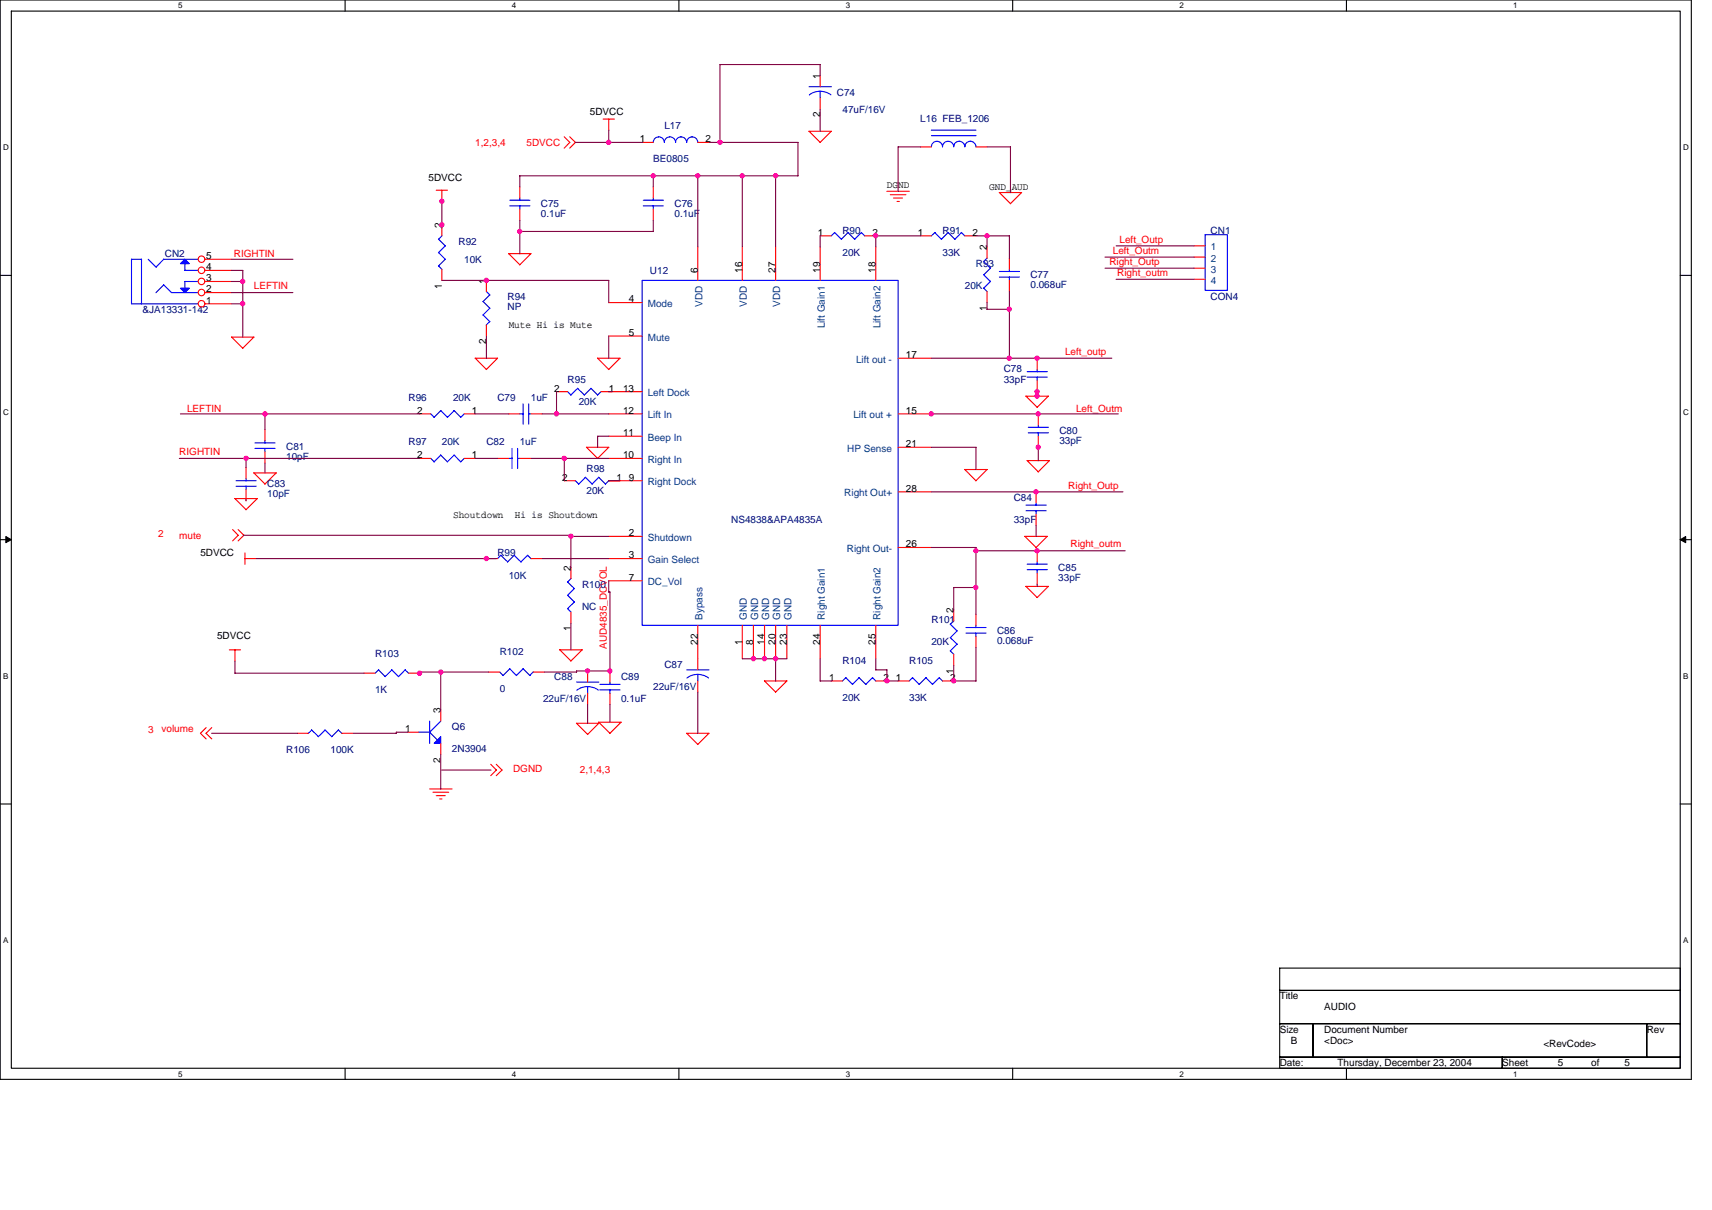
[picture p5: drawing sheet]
<svg xmlns="http://www.w3.org/2000/svg" width="297mm" height="210mm" viewBox="0 0 297 210" stroke-linecap="round" stroke-linejoin="round" font-family="sans-serif">
<path d="M0 0h293.5v187.2h-293.5zM2 1.9h289.5v183.4h-289.5z" fill="none" stroke="#000" stroke-width=".19"/>
<g fill="#fff">
<path d="M30.9 .2h.8v1.6h-.8z"/>
<path d="M30.9 185.5h.8v1.6h-.8z"/>
</g>
<path d="M59.9 0v1.9M59.9 185.3v1.9" fill="none" stroke="#000" stroke-width=".19"/>
<g fill="#fff">
<path d="M88.8 .2h.8v1.6h-.8z"/>
<path d="M88.8 185.5h.8v1.6h-.8z"/>
</g>
<path d="M117.8 0v1.9M117.8 185.3v1.9" fill="none" stroke="#000" stroke-width=".19"/>
<g fill="#fff">
<path d="M146.7 .2h.8v1.6h-.8z"/>
<path d="M146.7 185.5h.8v1.6h-.8z"/>
</g>
<path d="M175.7 0v1.9M175.7 185.3v1.9" fill="none" stroke="#000" stroke-width=".19"/>
<g fill="#fff">
<path d="M204.7 .2h.7v1.6h-.7z"/>
<path d="M204.7 185.5h.7v1.6h-.7z"/>
</g>
<path d="M233.6 0v1.9M233.6 185.3v1.9" fill="none" stroke="#000" stroke-width=".19"/>
<g fill="#fff">
<path d="M262.6 .2h.7v1.6h-.7z"/>
<path d="M262.6 185.5h.7v1.6h-.7z"/>
<path d="M.5 24.8h1v1.6h-1z"/>
<path d="M292 24.8h1v1.6h-1z"/>
<path d="M.5 70.7h1v1.5h-1z"/>
<path d="M292 70.7h1v1.5h-1z"/>
</g>
<path d="M0 47.8h2M291.5 47.8h2" fill="none" stroke="#000" stroke-width=".19"/>
<g fill="#fff">
<path d="M.5 116.5h.9v1.6h-.9z"/>
<path d="M292 116.5h.9v1.6h-.9z"/>
</g>
<path d="M0 93.6h2M291.5 93.6h2" fill="none" stroke="#000" stroke-width=".19"/>
<path d="M1 93.1l1 .5-1 .5zM291.5 93.6l1-.5v1z" fill="#000" stroke="#000" stroke-width=".17"/>
<g fill="#fff">
<path d="M.5 162.4h.9v1.5h-.9z"/>
<path d="M292 162.4h.9v1.5h-.9z"/>
</g>
<path d="M0 139.5h2M291.5 139.5h2M222 167.9h69.5v3.9h-69.5zM222 171.8h69.5v5.8h-69.5zM222 177.6h5.8v5.8h-5.8zM227.8 177.6h57.9v5.8h-57.9zM285.7 177.6h5.8v5.8h-5.8zM222 183.4h38.6v1.9h-38.6zM260.6 183.4h30.9v1.9h-30.9z" fill="none" stroke="#000" stroke-width=".19"/>
<g fill="none" stroke="#f00" stroke-width=".19">
<path d="M142.3 13.1v1.9M142.3 17v1.9M75.7 33h1.9M76.7 33v2M76.7 39v1.9M90.2 32.4v2M90.2 36.3v1.9M97.9 23.7l1 1-1 1M98.8 23.7l1 1-1 1M104.6 20.7h2M105.6 20.7v1.9M111.4 24.7h1.9"/>
<path d="M113.3 32.4v2M113.3 36.3v1.9M121.1 24.7h1.9M144.2 22.8l-1.9 1.9M144.2 22.8h-3.8l1.9 1.9M153.9 33.2h3.9M154.5 33.8h2.7M155 34.4h1.6M155.6 34.9h.4M159.7 25.5h1.9M169.3 25.5h2M177.2 33.4l-1.9 1.9"/>
<path d="M177.3 33.4h-3.9l1.9 1.9M35.6 45h4.6M35.6 46.9h4.6M35.6 48.8h4.6M35.6 50.8h4.6M35.6 52.7h4.6M40.2 58.5l1.9 1.9 1.9-1.9M40.2 58.5h3.9M76.7 46.7v1.9M84.4 48.6v2M84.4 56.4v1.9M88.2 44l2 2 1.9-2h-3.8"/>
<path d="M105.6 52.5h5.8M105.6 58.3h5.8M121.1 42.8v5.8M128.8 42.8v5.8M134.6 42.8v5.8M142.3 42.8v5.8M142.3 40.9h1.9M150 40.9h2M152 42.8v5.8M159.7 40.9h1.9M167.4 40.9h1.9M171.3 42.8v2"/>
<path d="M171.3 50.6v1.9M175.1 44.8v1.9M175.1 48.6v2M207.2 42.7h1.9M207.2 44.6h1.9M207.2 46.5h1.9M207.2 48.5h1.9M46 74.5v1.9M46 78.4v1.9M72.8 79.5h1.9M72.8 71.8h1.9M80.5 79.5h2"/>
<path d="M80.5 71.8h2M82.4 62.1l2 2M82.5 62.1h3.8l-1.9 2M86.3 79.5h2M88.3 71.8h1.9M90.2 79.5h1.9M92.1 71.8h1.9M96.6 67.9h1.9M101.7 77.6l2 1.9M101.8 77.6h3.8l-1.9 1.9M103.7 62.1l1.9 2M103.7 62.1h3.9l-2 2"/>
<path d="M104.3 67.9h7.1M105.6 79.5h5.8M105.6 75.7h5.8M105.6 71.8h5.8M155.8 62.1h5.8M155.8 77.6h5.8M155.8 71.8h5.8M178 68.7l2 2M178 68.7h3.9M178.2 79.9l1.9 2M178.2 79.9h3.9l-2 2M180 62.1v2"/>
<path d="M180 66v1.9M180.1 71.8v1.9M180.1 75.7v1.9M181.9 68.7l-2 2M40.4 91.9l.9 1-.9 .9M40.7 86.5l2 1.9M40.8 86.5h3.9M41.3 91.9l1 1-1 .9M42.5 96.9h1.9M42.5 95.9v2M42.7 81.1v1.9M42.7 84.9v2"/>
<path d="M44.6 86.5l-1.9 1.9M46 84l-2-2h3.9l-2 2M84.4 96.9h1.9M92.1 96.9h1.9M97.9 83.4h1.9M99.1 98.4v2M105.6 93h5.8M105.6 96.9h5.8M105.6 83.4h5.8M155.8 85.3h5.8M155.8 95h5.8M167.4 81.4l1.9 2"/>
<path d="M167.4 81.4h3.9M171.3 81.4l-2 2M177.8 93h3.9l-2 2zM179.8 85.3v1.9M179.8 89.2v1.9M180 95.5v2M180 99.4v1.9M39.8 112.7h1.9M40.8 112.7v2M63.2 116.8h1.9M70.9 116.8h1.9M84.8 116.6h1.9"/>
<path d="M92.5 116.6h1.9M97.1 112.7l2 2M97.1 112.7h3.9l-2 2M99.1 106.2v1.9M102 116.4v1.9M105.6 100.8h5.8M105.8 116.4v1.9M121.1 108.5v7.7M121.1 118.1v2M128.8 108.5v5.8M130.7 108.5v5.8M132.6 108.5v5.8"/>
<path d="M134.6 108.5v5.8M136.5 118.1l-1.9 2M136.5 108.5v5.8M136.5 118.1h-3.9l2 2M142.3 108.5v5.8M144.2 118.1h2M152 118.1h1.9M152 108.5v5.8M155.8 118.1h2M163.5 118.1h2M165.5 105.8v1.9M165.5 113.5v1.9"/>
<path d="M169.3 106.6v1.9M169.3 110.4v2M178 101.7l2 2M178 101.7h3.9M181.9 101.7l-2 2M35.8 126.2l-1 1 1 1M36.7 126.2l-1 1 1 1M51.6 127.2h1.9M59.3 127.2h1.9M70.7 127h1.9M74.5 136.9h3.9M75.1 137.4h2.7"/>
<path d="M75.7 138h1.6M76.3 138.6h.4M76.5 123.1v2M76.5 128.9v2M85.2 132.6l.9 1-.9 1M86.1 132.6l1 1-1 1M100 125.5l2 1.9M100 125.5h3.9l-2 1.9M102 120.3v1.9M103.9 125.3l1.9 1.9M103.9 125.3h3.9M105.8 120.3v1.9"/>
<path d="M107.8 125.3l-2 1.9M119.1 127.2l2 1.9M119.1 127.2h3.9l-2 2"/>
<circle cx="35" cy="50.7" r=".57"/>
<circle cx="35" cy="52.7" r=".57"/>
<circle cx="35" cy="46.9" r=".57"/>
<circle cx="35" cy="45" r=".57"/>
<circle cx="35" cy="48.8" r=".57"/>
</g>
<g fill="none" stroke="#00f" stroke-width=".19">
<path d="M140.4 15h3.8M142.3 15.8v1.2M144.2 16.4l-1.1-.5-.8-.1-1.2 .3-.7 .4M88.5 35.7h3.4M88.5 34.7h3.4M90.2 34.4v.4M90.2 35.7v.6M111.6 35.7h3.5M111.6 34.7h3.5M113.3 24.7a.96 .96 0 0 1 1-1 .96 .96 0 0 1 1 1 .97 .97 0 0 1 .9-1 .97 .97 0 0 1 1 1 .96 .96 0 0 1 1-1 .96 .96 0 0 1 .9 1 .96 .96 0 0 1 1-1 .96 .96 0 0 1 1 1M113.3 34.4v.4M113.3 35.7v.6"/>
<path d="M161.6 22.6h7.7M161.6 25.5a.96 .96 0 0 1 1-1 .96 .96 0 0 1 .9 1 .97 .97 0 0 1 1-1 .97 .97 0 0 1 1 1 .96 .96 0 0 1 .9-1 .96 .96 0 0 1 1 1 .96 .96 0 0 1 1-1 .96 .96 0 0 1 .9 1M161.6 23.5h7.8M22.8 45h1.8v7.7M22.8 45v7.7h11.6M25.7 45l1.4 1.4M28.4 49.4l1.4 1.4h4.6M28.4 45h6M28.4 49.4l-1.4 1.4M28.4 45l-1.3 1.3M32.1 45.7v1.2M32.1 48.8v1.2"/>
<path d="M32.1 48.8h2.3M32.1 46.9h2.3M76.1 41.5l1.2 1.2M76.7 40.9l-.6 .6M77.3 45l-1.2 1.1 .6 .6M77.3 42.6l-1.2 1.2 1.2 1.2M83.8 54.6l1.2 1.2M84.4 50.6l.6 .6M85 51.2l-1.2 1.1 1.2 1.2M85 53.5l-1.2 1.2M85 55.8l-.6 .6M111.4 48.6h44.4v59.9h-44.4z"/>
<path d="M144.2 40.9l.6-.6 1.2 1.2 1.1-1.2 1.2 1.2 1.2-1.2 .5 .6M162.2 40.3l1.2 1.2 1.1-1.2 1.2 1.2M162.2 40.3l-.6 .6M167.4 40.9l-.6-.6-1.1 1.2M170.7 50l.6 .6M170.7 47.6l1.1 1.2M170.7 45.3l1.1 1.2M171.3 44.8l-.6 .6M171.9 48.8l-1.2 1.2M171.9 46.5l-1.2 1.2M173.4 48.1h3.5M173.4 47.1h3.5"/>
<path d="M175.1 46.7v.4M175.1 48v.6M209.1 40.7h3.9v9.7h-3.9zM44.2 77.8h3.5M44.2 76.8h3.5M46 76.4v.5M46 77.8v.6M74.7 79.5l.6 .6M74.7 71.8l.6 .6M77.6 72.4l-1.1-1.2-1.2 1.2M78.8 78.9l1.1 1.2 .6-.6M78.8 71.2l1.1 1.2 .6-.6"/>
<path d="M78.8 79l-1.2 1.1M78.8 71.2l-1.2 1.2M88.3 79.5h.6M88.8 77.8v3.5M89.8 79.5h.4M89.8 77.8v3.5M90.2 71.8h.6M90.8 70.1v3.5M91.7 71.8h.4M91.7 70.1v3.5M98.5 67.9l.6 .6M100.2 67.4l1.2 1.1 1.1-1.1 1.2 1.1"/>
<path d="M100.2 67.4l-1.2 1.1M104.3 67.9l-.6 .6M178.2 65.4h3.5M178.2 64.5h3.5M178.4 75.1h3.5M178.4 74.1h3.5M180 64.1v.4M180 65.4v.6M180.1 73.7v.4M180.1 75.1v.6M41 84.3h3.4M41 83.4h3.4"/>
<path d="M42.7 83v.4M42.7 84.3v.6M77.6 80.1l-1.1-1.2-1.2 1.2M86.9 96.3l1.2 1.2M86.9 96.3l-.6 .6M89.2 96.3l1.2 1.2M89.2 96.3l-1.1 1.2M91.5 96.3l.6 .6M91.6 96.3l-1.2 1.2M99.8 83.4l.6 .6M101.6 82.8l1.1 1.2M101.6 82.8l-1.2 1.2"/>
<path d="M103.9 82.8l1.1 1.2M103.9 82.8l-1.2 1.2M105.6 83.4l-.6 .6M178 88.6h3.5M178 87.6h3.5M178.2 98.8h3.5M178.2 97.9h3.5M179.8 87.2v.5M179.8 88.6v.6M180 97.5v.4M180 98.8v.6M65.7 116.2l1.1 1.2"/>
<path d="M65.7 116.2l-.6 .6M68 116.2l1.2 1.2M68 116.2l-1.2 1.2M70.9 116.8l-.6-.6-1.2 1.2M86.7 116.6l.6 .6M88.5 116l1.1 1.2M88.5 116l-1.2 1.2M90.8 116l1.1 1.2M90.8 116l-1.2 1.2M92.5 116.6l-.6 .6M98.5 105.6l.6 .6M98.5 103.3l1.1 1.1"/>
<path d="M98.5 100.9l1.1 1.2M99.1 100.4l-.6 .6M99.7 104.4l-1.2 1.2M99.7 102.1l-1.2 1.2M100 118.3h3.9M102 119.1v1.2M103.8 119.7l-1.1-.5-.8-.1-1.1 .2-.7 .4M104.1 119.7h3.5M104.1 118.7h3.5M105.8 118.3v.4M105.8 119.7v.6M119.1 116.2h3.9"/>
<path d="M121.1 117v1.2M122.9 117.6l-1-.5-.9-.1-1.1 .2-.7 .4M146.7 117.6l1.2 1.1M146.8 117.5l-.6 .6M149.1 117.6l1.1 1.1M149.1 117.5l-1.2 1.2M152 118.2l-.6-.7-1.2 1.2M158.3 117.6l1.2 1.1M158.3 117.5l-.5 .6M159.5 118.7l1.2-1.2 1.1 1.2M163.6 118.2l-.6-.7-1.2 1.2M164.9 108.3l1.1 1.2"/>
<path d="M165.5 107.7l-.6 .6M166.1 111.7l-1.2 1.2 .6 .6M166.1 109.4l-1.2 1.2 1.1 1.2M167.6 109.8h3.5M167.6 108.9h3.5M169.3 108.5v.4M169.3 109.8v.6M54.1 126.6l1.1 1.2M54.1 126.6l-.6 .6M56.4 126.6l1.1 1.2 1.2-1.2M56.4 126.6l-1.2 1.2M58.7 126.6l.6 .6"/>
<path d="M72.6 127h1.9l1.4 1.4M74.5 125.1v3.9M76.5 125.1l-2 1.9"/>
</g>
<g fill="#00f" stroke="#00f" stroke-width=".19">
<path d="M31.3 45.7l.8-.7 .7 .7z" fill-rule="evenodd"/>
<path d="M31.3 50h1.5l-.7 .8z" fill-rule="evenodd"/>
<path d="M76.5 127.8v1.1h-1.2z" fill-rule="evenodd"/>
</g>
<g fill="none" stroke="#800040" stroke-width=".19">
<path d="M142.3 13.1v-1.9h-17.4v13.5M142.3 18.9v3.9M76.7 34.5v5.1M90.2 38.2v5.8M99.8 24.7h11.6M105.6 22.6v2.1M113.3 30.5v1.9M113.3 38.2v2h-23.1M121.1 30.5v12.4M123 24.7h15.5l-.1 5.8M128.8 30.5v12.4M134.6 30.5v12.4"/>
<path d="M138.5 30.5h-48.3v1.9M159.7 25.5h-3.9v7.7M171.3 25.5h4v7.9M40.2 52.7h1.9M40.2 46.9h1.9v11.6M40.2 45h10.6M40.2 50.8h10.6M40.2 48.8h1.9M76.7 48.6h28.9v3.9M84.4 58.3v3.9M105.6 58.3v3.9M142.3 40.9v2"/>
<path d="M159.7 40.9h-7.7v2M169.3 40.9h5.9M171.2 53.7h3.9M171.3 40.9v1.9M171.3 52.5v1.2M175.1 40.9v3.9M175.1 50.6v11.6M191.7 46.5h15.5M191.7 44.6h15.5M193.7 48.5h13.5M193.7 42.7h13.5M31.1 79.5h41.7"/>
<path d="M31.3 71.8h41.5M42.7 79.5v1.6M46 71.8v2.7M82.5 71.8h5.8M82.5 79.5h3.8M92.1 79.5h13.5M94 71.8h11.6M96.6 67.9v3.9M97.9 79.5v3.9M105.6 67.9h.6M105.6 75.7h-1.9v1.9M161.2 71.8h32.8"/>
<path d="M161.6 77.6h7.7v3.9M161.6 62.1h31.3M180 67.6v1.3h.2M180.1 77.2v2.7M42.3 92.9h56.8v5.6M42.7 86.5v.4M44.4 96.9h41.7M46 80.3v1.8M94 96.9h11.6M99.1 93h6.5M105.6 83.4h2M161.6 95h7.7v11.6"/>
<path d="M161.6 85.3h33.2M169.3 95.5h25.9M179.8 91.1v2M40.8 116.8h22.4M40.8 114.7v2.1M72.4 116.8h.4M76.5 116.6v6.6M84.8 116.6h-12v.2M94.4 116.6h5.7M99.1 108.1v4.7M105.6 100.8v1.9h.3l-.1 13.7M105.9 116.4h-5.9v.2"/>
<path d="M128.8 114.3h7.7M134.6 114.3v3.9M142.3 118.1h1.9M142.3 114.3v3.9M152 116.2h1.9v2M152 114.3v1.9M153.9 118.1h1.9M165.5 118.1h3.9M165.5 115.4v2.8M169.3 112.4v5.8M169.4 101.9h-3.9v3.9M180 101.3v.4"/>
<path d="M36.7 127.2h14.9M61.2 127.2h7.6M70.7 127h-1.9v.2M76.5 130.9v6M76.7 133.6h8.5M102 122.2v3.3M105.8 122.2v3.1M121.1 120.1v7.1"/>
</g>
<g fill="#f0f" stroke="#f0f" stroke-width=".19">
<circle cx="84.4" cy="48.6" r=".38"/>
<circle cx="171.2" cy="40.9" r=".38"/>
<circle cx="179.9" cy="68.7" r=".38"/>
<circle cx="124.9" cy="24.7" r=".38"/>
<circle cx="169.3" cy="101.9" r=".38"/>
<circle cx="130.7" cy="114.3" r=".38"/>
<circle cx="132.6" cy="114.3" r=".38"/>
<circle cx="161.6" cy="71.8" r=".38"/>
<circle cx="165.5" cy="118.1" r=".38"/>
<circle cx="101.9" cy="116.4" r=".38"/>
<circle cx="72.8" cy="116.8" r=".38"/>
<circle cx="42.1" cy="52.7" r=".38"/>
<circle cx="76.5" cy="116.6" r=".38"/>
<circle cx="169.3" cy="95.5" r=".38"/>
<circle cx="179.9" cy="95.5" r=".38"/>
<circle cx="134.6" cy="114.3" r=".38"/>
<circle cx="90.2" cy="40.1" r=".38"/>
<circle cx="113.3" cy="30.5" r=".38"/>
<circle cx="121.1" cy="30.5" r=".38"/>
<circle cx="76.7" cy="39" r=".38"/>
<circle cx="179.7" cy="85.3" r=".38"/>
<circle cx="153.9" cy="118.1" r=".38"/>
<circle cx="151.9" cy="40.9" r=".38"/>
<circle cx="96.5" cy="71.8" r=".38"/>
<circle cx="42.1" cy="48.8" r=".38"/>
<circle cx="179.9" cy="67.9" r=".38"/>
<circle cx="42.7" cy="79.5" r=".38"/>
<circle cx="179.9" cy="62.1" r=".38"/>
<circle cx="134.6" cy="30.5" r=".38"/>
<circle cx="76.7" cy="34.9" r=".38"/>
<circle cx="84.4" cy="96.9" r=".38"/>
<circle cx="180.1" cy="71.8" r=".38"/>
<circle cx="46" cy="71.8" r=".38"/>
<circle cx="128.8" cy="30.5" r=".38"/>
<circle cx="105.8" cy="116.4" r=".38"/>
<circle cx="180.1" cy="77.6" r=".38"/>
<circle cx="99.1" cy="93" r=".38"/>
<circle cx="97.9" cy="79.5" r=".38"/>
<circle cx="175.1" cy="53.6" r=".38"/>
<circle cx="175.1" cy="62.1" r=".38"/>
<circle cx="105.6" cy="24.7" r=".38"/>
</g>
<g font-size="1.7">
<text x="142.3" y="13.7" transform="rotate(-90 142.3 13.7)">1</text>
<text x="102.3" y="19.9">5DVCC</text>
<text x="142.3" y="20.3" transform="rotate(-90 142.3 20.3)">2</text>
<text x="111" y="24.7">1</text>
<text x="122.4" y="24.7">2</text>
<text x="74.4" y="31.5">5DVCC</text>
<text x="153.9" y="32.6">DGND</text>
<text x="171.6" y="33">GND_AUD</text>
<text x="76.6" y="39.6" transform="rotate(-90 76.6 39.6)">2</text>
<text x="141.9" y="40.9">1</text>
<text x="151.4" y="40.9">2</text>
<text x="159.3" y="40.9">1</text>
<text x="168.8" y="40.9">2</text>
<text x="35.7" y="45">5</text>
<text x="35.7" y="46.9">4</text>
<text x="121" y="47.3" transform="rotate(-90 121 47.3)">6</text>
<text x="128.8" y="47.3" transform="rotate(-90 128.8 47.3)">16</text>
<text x="134.6" y="47.3" transform="rotate(-90 134.6 47.3)">27</text>
<text x="142.3" y="47.3" transform="rotate(-90 142.3 47.3)">19</text>
<text x="151.9" y="47.3" transform="rotate(-90 151.9 47.3)">18</text>
<text x="171.2" y="43.4" transform="rotate(-90 171.2 43.4)">2</text>
<text x="35.7" y="48.8">3</text>
<text x="35.7" y="50.7">2</text>
<text x="35.7" y="52.7">1</text>
<text x="76.6" y="50.1" transform="rotate(-90 76.6 50.1)">1</text>
<text x="84.4" y="49.2" transform="rotate(-90 84.4 49.2)">1</text>
<text x="109.1" y="52.5">4</text>
<text x="171.2" y="53.9" transform="rotate(-90 171.2 53.9)">1</text>
<text x="84.4" y="59.7" transform="rotate(-90 84.4 59.7)">2</text>
<text x="88.3" y="57">Mute Hi is Mute</text>
<text x="109.1" y="58.3">5</text>
<text x="157.2" y="62.1">17</text>
<text x="72.4" y="71.8">2</text>
<text x="81.9" y="71.8">1</text>
<text x="96.2" y="67.9">2</text>
<text x="105.6" y="67.9">1</text>
<text x="108.1" y="71.8">12</text>
<text x="108.1" y="67.9">13</text>
<text x="157.2" y="71.8">15</text>
<text x="108.1" y="75.6">11</text>
<text x="157.2" y="77.6">21</text>
<text x="72.4" y="79.5">2</text>
<text x="81.9" y="79.5">1</text>
<text x="97.5" y="83.4">2</text>
<text x="107" y="83.4">1</text>
<text x="108.1" y="79.5">10</text>
<text x="109.1" y="83.4">9</text>
<text x="78.6" y="89.8">Shoutdown</text>
<text x="89.3" y="89.8">Hi is Shoutdown</text>
<text x="157.2" y="85.3">28</text>
<text x="109.1" y="93">2</text>
<text x="157.2" y="95">26</text>
<text x="34.8" y="96.5">5DVCC</text>
<text x="99" y="99" transform="rotate(-90 99 99)">2</text>
<text x="109.1" y="96.9">3</text>
<text x="109.1" y="100.7">7</text>
<text x="165.5" y="106.4" transform="rotate(-90 165.5 106.4)">2</text>
<text x="37.7" y="110.8">5DVCC</text>
<text x="99" y="109.5" transform="rotate(-90 99 109.5)">1</text>
<text x="121" y="111.8" transform="rotate(-90 121 111.8)">22</text>
<text x="128.8" y="111.8" transform="rotate(-90 128.8 111.8)">1</text>
<text x="130.7" y="111.8" transform="rotate(-90 130.7 111.8)">8</text>
<text x="132.6" y="111.8" transform="rotate(-90 132.6 111.8)">14</text>
<text x="134.6" y="111.8" transform="rotate(-90 134.6 111.8)">20</text>
<text x="136.5" y="111.8" transform="rotate(-90 136.5 111.8)">23</text>
<text x="142.3" y="111.8" transform="rotate(-90 142.3 111.8)">24</text>
<text x="151.9" y="111.8" transform="rotate(-90 151.9 111.8)">25</text>
<text x="143.8" y="118.1">1</text>
<text x="153.3" y="118.1">2</text>
<text x="155.4" y="118.1">1</text>
<text x="164.9" y="118.1">2</text>
<text x="165.5" y="116.9" transform="rotate(-90 165.5 116.9)">1</text>
<text x="76.5" y="123.7" transform="rotate(-90 76.5 123.7)">3</text>
<text x="70.3" y="127">1</text>
<text x="76.5" y="132.3" transform="rotate(-90 76.5 132.3)">2</text>
<text x="222" y="173.4">Title</text>
<text x="222" y="179.1">Size</text>
<text x="229.8" y="175.3">AUDIO</text>
<text x="229.8" y="179.1">Document Number</text>
<text x="285.7" y="179.1">Rev</text>
<text x="222" y="184.9">Date:</text>
<text x="224" y="181.1">B</text>
<text x="229.8" y="181.1">&lt;Doc&gt;</text>
<text x="232.1" y="184.9">Thursday, December 23, 2004</text>
<text x="260.6" y="184.9">Sheet</text>
<text x="267.8" y="181.7">&lt;RevCode&gt;</text>
<text x="270.3" y="184.9">5</text>
<text x="276.1" y="184.9">of</text>
<text x="281.9" y="184.9">5</text>
</g>
<g font-size="1.7" fill="#000080">
<text x="145.2" y="16.6">C74</text>
<text x="115.3" y="22.4">L17</text>
<text x="146.2" y="19.7">47uF/16V</text>
<text x="159.7" y="21.2">L16 FEB_1206</text>
<text x="113.3" y="28.2">BE0805</text>
<text x="93.8" y="35.9">C75</text>
<text x="117" y="35.9">C76</text>
<text x="93.8" y="37.6">0.1uF</text>
<text x="117" y="37.6">0.1uF</text>
<text x="146.2" y="40.5">R90</text>
<text x="163.5" y="40.5">R91</text>
<text x="210.1" y="40.5">CN1</text>
<text x="28.6" y="44.6">CN2</text>
<text x="79.6" y="42.5">R92</text>
<text x="80.5" y="45.6">10K</text>
<text x="112.8" y="47.5">U12</text>
<text x="146.2" y="44.4">20K</text>
<text x="163.5" y="44.4">33K</text>
<text x="169.3" y="46.3">R93</text>
<text x="88.1" y="52.1">R94</text>
<text x="88.1" y="53.8">NP</text>
<text x="167.4" y="50.2">20K</text>
<text x="178.8" y="48.3">C77</text>
<text x="178.8" y="50">0.068uF</text>
<text x="210.1" y="52.1">CON4</text>
<text x="24.7" y="54.3">&amp;JA13331-142</text>
<text x="174.2" y="64.5">C78</text>
<text x="70.9" y="69.5">R96</text>
<text x="78.6" y="69.5">20K</text>
<text x="86.3" y="69.5">C79</text>
<text x="92.1" y="69.5">1uF</text>
<text x="98.5" y="66.4">R95</text>
<text x="100.4" y="70.3">20K</text>
<text x="174.2" y="66.4">33pF</text>
<text x="49.7" y="78">C81</text>
<text x="70.9" y="77.2">R97</text>
<text x="76.7" y="77.2">20K</text>
<text x="84.4" y="77.2">C82</text>
<text x="90.2" y="77.2">1uF</text>
<text x="183.8" y="75.3">C80</text>
<text x="183.8" y="77">33pF</text>
<text x="49.7" y="79.7">10pF</text>
<text x="101.8" y="81.9">R98</text>
<text x="46.4" y="84.5">C83</text>
<text x="46.4" y="86.3">10pF</text>
<text x="101.8" y="85.7">20K</text>
<text x="175.9" y="86.9">C84</text>
<text x="126.9" y="90.7">NS4838&amp;APA4835A</text>
<text x="175.9" y="90.7">33pF</text>
<text x="86.3" y="96.5">R99</text>
<text x="88.3" y="100.4">10K</text>
<text x="101" y="101.9">R100</text>
<text x="183.6" y="99">C85</text>
<text x="183.6" y="100.8">33pF</text>
<text x="101" y="105.8">NC</text>
<text x="65.1" y="113.9">R103</text>
<text x="86.7" y="113.7">R102</text>
<text x="161.6" y="108.1">R101</text>
<text x="161.6" y="112">20K</text>
<text x="173" y="110">C86</text>
<text x="173" y="111.8">0.068uF</text>
<text x="96.2" y="117.9">C88</text>
<text x="107.8" y="117.9">C89</text>
<text x="113.3" y="119.7">22uF/16V</text>
<text x="115.3" y="115.8">C87</text>
<text x="146.2" y="115.2">R104</text>
<text x="157.8" y="115.2">R105</text>
<text x="65.1" y="120.3">1K</text>
<text x="86.7" y="120.1">0</text>
<text x="94.2" y="121.8">22uF/16V</text>
<text x="107.8" y="121.8">0.1uF</text>
<text x="146.2" y="121.6">20K</text>
<text x="157.8" y="121.6">33K</text>
<text x="49.7" y="130.7">R106</text>
<text x="57.4" y="130.7">100K</text>
<text x="78.4" y="126.6">Q6</text>
<text x="78.4" y="130.5">2N3904</text>
</g>
<g font-size="1.7" fill="#f00">
<text x="82.5" y="25.3">1,2,3,4</text>
<text x="91.4" y="25.3">5DVCC</text>
<text x="40.6" y="44.6">RIGHTIN</text>
<text x="192.5" y="45.9">Right_Outp</text>
<text x="193.1" y="44">Left_Outm</text>
<text x="193.8" y="47.9">Right_outm</text>
<text x="194.2" y="42.1">Left_Outp</text>
<text x="44" y="50.2">LEFTIN</text>
<text x="184.8" y="61.6">Left_outp</text>
<text x="32.5" y="71.4">LEFTIN</text>
<text x="186.7" y="71.4">Left_Outm</text>
<text x="31.1" y="79">RIGHTIN</text>
<text x="185.4" y="84.8">Right_Outp</text>
<text x="27.4" y="93.2">2</text>
<text x="31.1" y="93.4">mute</text>
<text x="185.7" y="95">Right_outm</text>
<text x="105.3" y="112.5" transform="rotate(-90 105.3 112.5)">AUD4835_DCVOL</text>
<text x="25.7" y="127.2">3</text>
<text x="28" y="127">volume</text>
<text x="89" y="134">DGND</text>
<text x="100.6" y="134.2">2,1,4,3</text>
</g>
<g font-size="1.7" fill="#004080">
<text x="210.1" y="43.4">1</text>
<text x="210.1" y="45.4">2</text>
<text x="210.1" y="47.3">3</text>
<text x="112.4" y="53.3">Mode</text>
<text x="121.9" y="53.3" transform="rotate(-90 121.9 53.3)">VDD</text>
<text x="129.6" y="53.3" transform="rotate(-90 129.6 53.3)">VDD</text>
<text x="135.4" y="53.3" transform="rotate(-90 135.4 53.3)">VDD</text>
<text x="210.1" y="49.2">4</text>
<text x="112.4" y="59.1">Mute</text>
<text x="143.1" y="57" transform="rotate(-90 143.1 57)">Lift Gain1</text>
<text x="152.8" y="57" transform="rotate(-90 152.8 57)">Lift Gain2</text>
<text x="148.5" y="62.9">Lift out -</text>
<text x="112.4" y="68.7">Left Dock</text>
<text x="112.4" y="76.5">Beep In</text>
<text x="112.4" y="72.6">Lift In</text>
<text x="148.1" y="72.6">Lift out +</text>
<text x="112.4" y="80.3">Right In</text>
<text x="147" y="78.4">HP Sense</text>
<text x="112.4" y="84.2">Right Dock</text>
<text x="146.5" y="86.1">Right Out+</text>
<text x="112.4" y="93.8">Shutdown</text>
<text x="146.9" y="95.8">Right Out-</text>
<text x="112.4" y="97.7">Gain Select</text>
<text x="112.4" y="101.5">DC_Vol</text>
<text x="121.9" y="107.5" transform="rotate(-90 121.9 107.5)">Bypass</text>
<text x="129.6" y="107.5" transform="rotate(-90 129.6 107.5)">GND</text>
<text x="131.5" y="107.5" transform="rotate(-90 131.5 107.5)">GND</text>
<text x="133.5" y="107.5" transform="rotate(-90 133.5 107.5)">GND</text>
<text x="135.4" y="107.5" transform="rotate(-90 135.4 107.5)">GND</text>
<text x="137.3" y="107.5" transform="rotate(-90 137.3 107.5)">GND</text>
<text x="143.1" y="107.5" transform="rotate(-90 143.1 107.5)">Right Gain1</text>
<text x="152.8" y="107.5" transform="rotate(-90 152.8 107.5)">Right Gain2</text>
</g>
<g font-size="1.4">
<text x="30.9" y="1.5">5</text>
<text x="88.8" y="1.5">4</text>
<text x="146.7" y="1.5">3</text>
<text x="204.7" y="1.5">2</text>
<text x="262.6" y="1.5">1</text>
<text x=".5" y="26.1">D</text>
<text x="292" y="26.1">D</text>
<text x=".5" y="71.9">C</text>
<text x="292" y="71.9">C</text>
<text x=".5" y="117.8">B</text>
<text x="292" y="117.8">B</text>
<text x=".5" y="163.6">A</text>
<text x="292" y="163.6">A</text>
<text x="30.9" y="186.8">5</text>
<text x="88.8" y="186.8">4</text>
<text x="146.7" y="186.8">3</text>
<text x="204.7" y="186.8">2</text>
<text x="262.6" y="186.8">1</text>
</g>
</svg>
